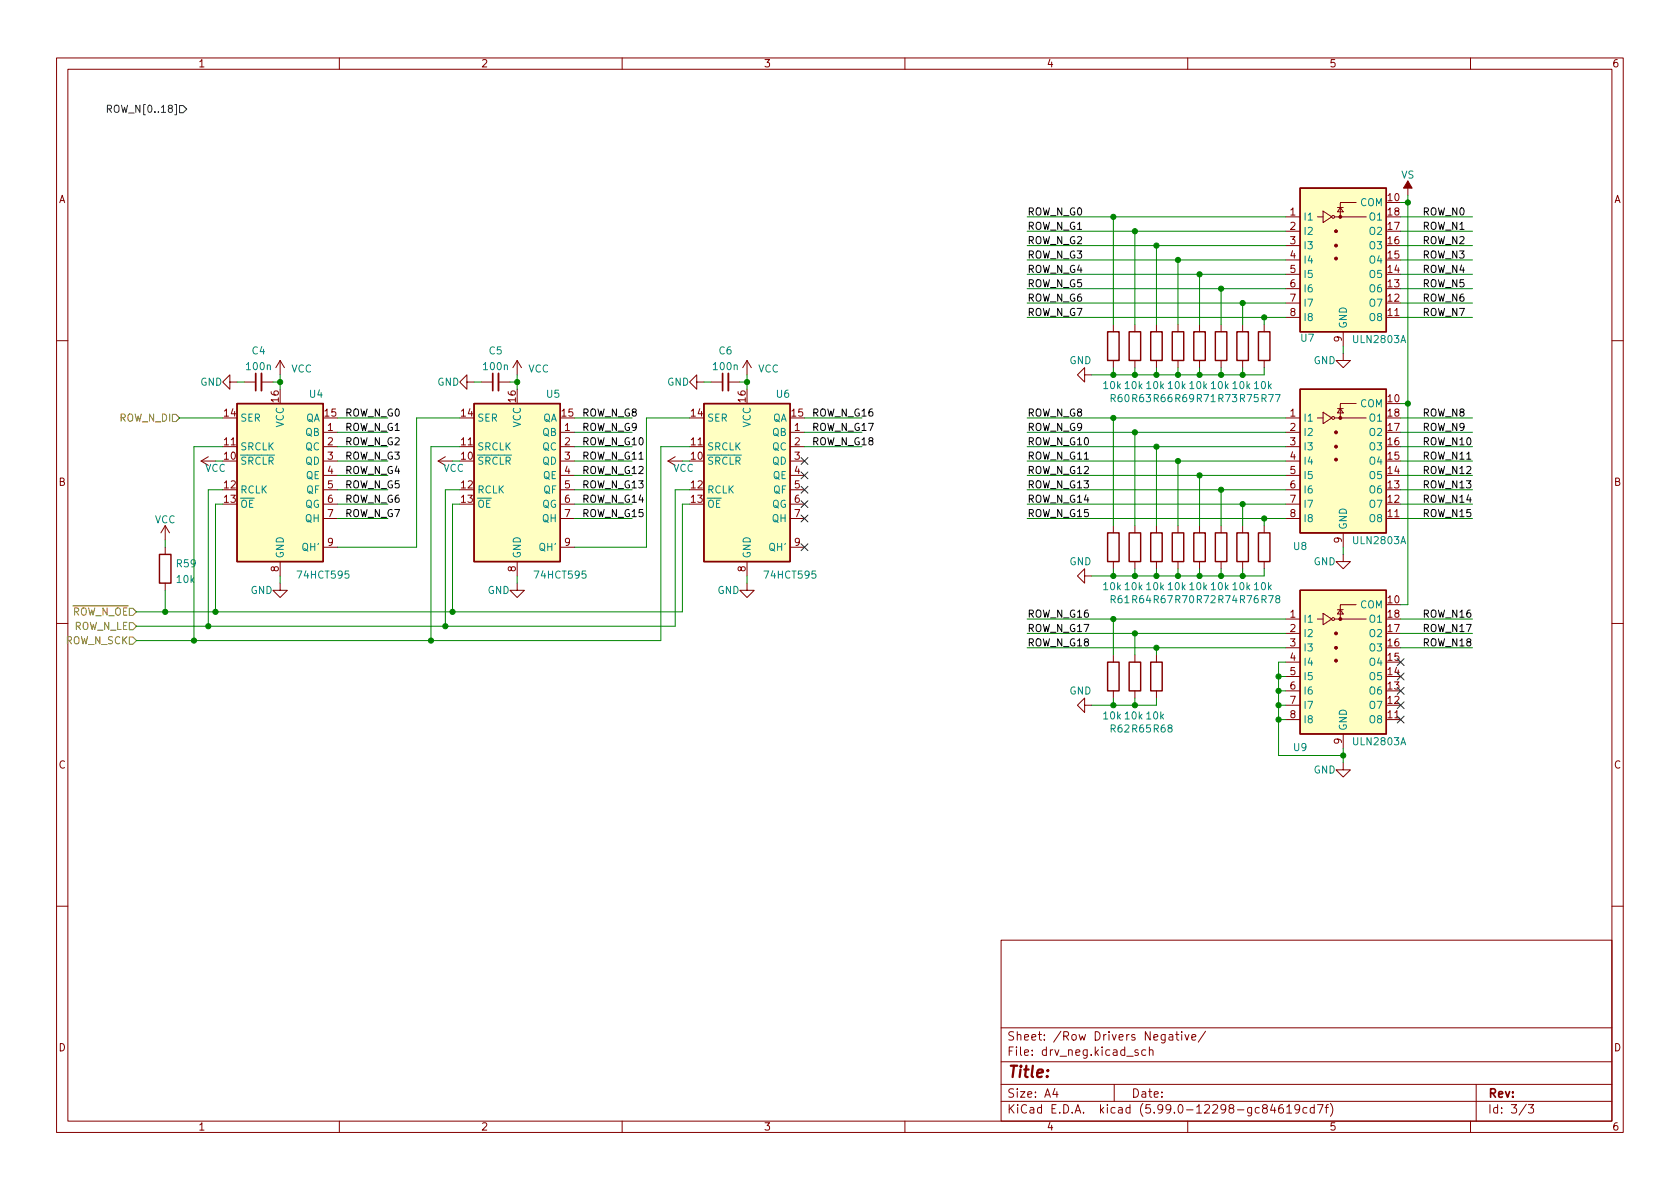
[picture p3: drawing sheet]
<svg xmlns="http://www.w3.org/2000/svg" width="297mm" height="210mm" viewBox="0 0 297 210" stroke-linecap="round" stroke-linejoin="round" font-family="sans-serif">
<g fill="none" stroke="#840000" stroke-width=".18">
<path d="M10 10.2h277v190.1h-277zM12 12.2h273v186.1h-273zM60 10.2v2M110 10.2v2M160 10.2v2M210 10.2v2M260 10.2v2M227.3 38.3h2.6M232.9 38.3h1M233.9 37.3l1.6 1-1.6 1.1zM236 38.3h5.6M236.5 36.7h1"/>
<path d="M237 36.7l.5 .8h-1zM239.8 35.8h-2.8v2.5M248.9 32v2.5M196.8 57.4v1.3M200.7 57.4v1.3M204.5 57.4v1.3M208.3 57.4v1.3M212.1 57.4v1.3M215.9 57.4v1.3M219.7 57.4v1.3M223.5 57.4v1.3M227.3 56.1h2.6"/>
<path d="M227.3 40.9h2.6M227.3 43.4h2.6M227.3 46h2.6M227.3 48.5h2.6M227.3 51h2.6M227.3 53.6h2.6M237.5 58.7v2.5M245.1 56.1h2.5M10 60.2h2M39.4 79h2.5M40.6 67.6v-1.3l-1.2 1.3 1.2 1.2v-1.2h1.3M43.2 67.6h2"/>
<path d="M46.2 67.6h2.1M49.5 63.7v2.6M49.5 63.7l-.7 1.3M49.5 63.7l.8 1.3M57.1 76.4h2.6M57.1 79h2.6M81.3 79h2.5M82.5 67.6v-1.3l-1.2 1.3 1.2 1.2v-1.2h1.3M85.1 67.6h2M88.1 67.6h2.1M91.4 63.7v2.6M91.4 63.7l-.7 1.3"/>
<path d="M91.4 63.7l.8 1.3M99.1 76.4h2.5M99.1 79h2.5M121.9 79h2.6M123.2 67.6v-1.3l-1.3 1.3 1.3 1.2v-1.2h1.3M125.7 67.6h2.1M128.8 67.6h2M132.1 63.7v2.6M132.1 63.7l-.8 1.3M132.1 63.7l.7 1.3M139.7 76.4h2.5M139.7 79h2.5"/>
<path d="M191.8 66.3v-1.3l-1.3 1.3 1.3 1.3v-1.3h1.2M196.8 63.7v1.3M200.7 63.7v1.3M204.5 63.7v1.3M208.3 63.7v1.3M212.1 63.7v1.3M215.9 63.7v1.3M219.7 63.7v1.3M223.5 63.7v1.3M227.3 76.4h2.6M227.3 79h2.6M227.3 73.9h2.6"/>
<path d="M232.9 73.9h1M233.9 72.9l1.6 1-1.6 1zM236 73.9h5.6M236.5 72.3h1M237 72.3l.5 .7h-1zM237.5 62.5v1.2h1.3l-1.3 1.3-1.3-1.3h1.3M239.8 71.4h-2.8v2.5M285 60.2h2M29.2 93l-.8 1.2M29.2 93v2.5M29.2 96.8v1.2M29.2 93l.8 1.2"/>
<path d="M35.6 81.5h2.5M35.6 81.5l1.2 .8M36.8 80.8l-1.2 .7M49.5 99.3v2.5M57.1 81.5h2.6M57.1 84.1h2.6M57.1 86.6h2.6M57.1 89.1h2.6M57.1 91.7h2.6M57.1 96.8h2.6M77.5 81.5h2.5M77.5 81.5l1.2 .8"/>
<path d="M78.7 80.8l-1.2 .7M91.4 99.3v2.5M99.1 81.5h2.5M99.1 84.1h2.5M99.1 86.6h2.5M99.1 89.1h2.5M99.1 91.7h2.5M99.1 96.8h2.5M118.1 81.5h2.5M118.1 81.5l1.3 .8M119.4 80.8l-1.3 .7M132.1 99.3v2.5"/>
<path d="M139.7 81.5h2.5M139.7 84.1h2.5M139.7 86.6h2.5M139.7 89.1h2.5M139.7 91.7h2.5M139.7 96.8h2.5M196.8 93v1.2M196.8 99.3v1.3M200.7 93v1.2M200.7 99.3v1.3M204.5 93v1.2M204.5 99.3v1.3"/>
<path d="M208.3 93v1.2M208.3 99.3v1.3M212.1 93v1.2M212.1 99.3v1.3M215.9 93v1.2M215.9 99.3v1.3M219.7 93v1.2M219.7 99.3v1.3M223.5 93v1.2M223.5 99.3v1.3M227.3 81.5h2.6M227.3 84.1h2.6"/>
<path d="M227.3 86.6h2.6M227.3 89.1h2.6M227.3 91.7h2.6M237.5 98v1.3h1.3l-1.3 1.3-1.3-1.3h1.3M237.5 94.2v2.6M245.1 91.7h2.5M10 110.2h2M29.2 103.1v1.3M49.5 103.1v1.3h1.3l-1.3 1.3-1.2-1.3h1.2M91.4 103.1v1.3h1.3l-1.3 1.3-1.2-1.3h1.2M132.1 103.1v1.3h1.2l-1.2 1.3-1.3-1.3h1.3M191.8 101.8v-1.2l-1.3 1.2 1.3 1.3v-1.3h1.2"/>
<path d="M196.8 115.8v1.3M200.7 115.8v1.3M204.5 115.8v1.3M227.3 109.5h2.6M227.3 112h2.6M227.3 114.5h2.6M227.3 117.1h2.6M227.3 119.6h2.6M232.9 109.5h1M233.9 108.5l1.6 1-1.6 1zM236 109.5h5.6M236.5 107.8h1"/>
<path d="M237 107.8l.5 .8h-1zM239.8 106.9h-2.8v2.6M285 110.2h2M191.8 124.7v-1.3l-1.3 1.3 1.3 1.3v-1.3h1.2M196.8 122.2v1.2M200.7 122.2v1.2M204.5 122.2v1.2M227.3 127.2h2.6M227.3 122.2h2.6M227.3 124.7h2.6M237.5 134.9v1.2h1.3l-1.3 1.3-1.3-1.3h1.3M237.5 129.8v2.5"/>
<path d="M245.1 127.2h2.5M10 160.2h2M177 166.3h108v32h-108zM285 160.2h2M60 198.3v2M110 198.3v2M160 198.3v2M177 194.8h108M177 191.8h108M177 187.8h108M177 181.8h108M186.5 192.5l-.4 1h1"/>
<path d="M186.9 193v1M197 191.8v3M201.2 185.7l-.3-.1-.3 .2 .1 .3 .5 .1v.4h-.6M202.6 185.7l-.5-.1-.2 .3v.4l.1 .3h.6M203.2 185.8l.2-.2 .4 .1 .1 .9M203.2 185.1v1.5M206.7 183h.6l.1 .9M207.4 183.3l-.5 .1a.29 .29 0 0 0-.3 .2 .29 .29 0 0 0 .3 .3h.5M207.9 182.9h.5M208.1 182.4v1.3l.3 .2M208.9 182.4v.2M208.9 182.9v1"/>
<path d="M209.5 182.9l.4 1 .3-1M210 198.3v2M210.7 183.4l.7-.1v-.3l-.5-.1-.2 .2 .1 .8h.6M213.1 182.4l-1.2 1.9M223.5 196l-.3-.3 .1-.2 .2-.2 .4 .1 .2 .2-.1 .2-.6 .2-.2 .3 .1 .4 .2 .1h.4l.2-.3-.1-.4-.2-.1M225 195.3l-.4 1h1M225.4 195.8v1M226.8 195.3a.59 .59 0 0 0-.7 .7v.5l.1 .3h.4l.3-.1v-.5l-.1-.2-.4-.1-.3 .3M227.5 195.8l.4-.5v1.5M227.5 196.8h.9M229.8 196l-.3 .3-.4-.1-.2-.2 .2-.6 .4-.1 .2 .2a.99 .99 0 0 1-.3 1.3h-.3M231.1 195.9l-.5-.1-.2 .3v.4l.1 .3h.6"/>
<path d="M232.4 195.9l-.5-.1-.3 .3v.4l.2 .3h.6M232.4 195.3v1.5M232.9 195.3h1l-.6 1.5M234.3 195.8h.6M234.9 195.3l-.4 .2v1.3M235.2 195.1a1.72 1.72 0 0 1 0 2.3M260 198.3v2M261 191.8v6.5M269.9 195.3l-1.3 1.9M270.2 195.3h1l-.6 .6 .5 .1v.7l-.2 .1h-.5l-.2-.1"/>
<circle cx="235.7" cy="38.3" r=".25"/>
<circle cx="235.7" cy="73.9" r=".25"/>
<circle cx="235.7" cy="109.5" r=".25"/>
</g>
<g fill="#ffffc2" stroke="#ffffc2" stroke-width=".18">
<path d="M124.5 71.4h15.2v27.9h-15.2z"/>
<path d="M83.8 71.4h15.3v27.9h-15.3z"/>
<path d="M229.9 33.3h15.2v25.4h-15.2z"/>
<path d="M41.9 71.4h15.2v27.9h-15.2z"/>
<path d="M229.9 68.8h15.2v25.4h-15.2z"/>
<path d="M229.9 104.4h15.2v25.4h-15.2z"/>
</g>
<g fill="none" stroke="#840000" stroke-width=".25">
<path d="M229.9 33.3h15.2v25.4h-15.2zM195.8 58.7h2.1v5h-2.1zM199.6 58.7h2.1v5h-2.1zM203.5 58.7h2v5h-2zM207.3 58.7h2v5h-2zM211.1 58.7h2v5h-2zM214.9 58.7h2v5h-2zM218.7 58.7h2v5h-2zM222.5 58.7h2v5h-2zM41.9 71.4h15.2v27.9h-15.2zM83.8 71.4h15.3v27.9h-15.3zM124.5 71.4h15.2v27.9h-15.2z"/>
<path d="M229.9 68.8h15.2v25.4h-15.2zM28.2 98h2v5.1h-2zM195.8 94.2h2.1v5.1h-2.1zM199.6 94.2h2.1v5.1h-2.1zM203.5 94.2h2v5.1h-2zM207.3 94.2h2v5.1h-2zM211.1 94.2h2v5.1h-2zM214.9 94.2h2v5.1h-2zM218.7 94.2h2v5.1h-2zM222.5 94.2h2v5.1h-2zM195.8 117.1h2.1v5.1h-2.1zM199.6 117.1h2.1v5.1h-2.1z"/>
<path d="M203.5 117.1h2v5.1h-2zM229.9 104.4h15.2v25.4h-15.2z"/>
</g>
<g fill="#840000" stroke="#840000" stroke-width=".18">
<path d="M248.9 32l.8 1.3h-1.5z"/>
<circle cx="236.2" cy="45.7" r=".25"/>
<circle cx="236.2" cy="43.4" r=".25"/>
<circle cx="236.2" cy="40.9" r=".25"/>
<circle cx="237" cy="38.3" r=".25"/>
<circle cx="236.2" cy="81.3" r=".25"/>
<circle cx="236.2" cy="79" r=".25"/>
<circle cx="236.2" cy="76.4" r=".25"/>
<circle cx="237" cy="73.9" r=".25"/>
<circle cx="236.2" cy="116.8" r=".25"/>
<circle cx="236.2" cy="114.5" r=".25"/>
<circle cx="236.2" cy="112" r=".25"/>
<circle cx="237" cy="109.5" r=".25"/>
</g>
<path d="M46.2 66v3.1M88.1 66v3.1M128.8 66v3.1" fill="none" stroke="#840000" stroke-width=".33"/>
<path d="M45.2 66v3.1M87.1 66v3.1M127.8 66v3.1" fill="none" stroke="#840000" stroke-width=".3"/>
<g fill="none" stroke="#000084" stroke-width=".18">
<path d="M19 19.3l.6-.1 .1-.2v-.3l-.7-.1v1.3M19.3 19.3l.4 .6M31.7 18.7h.7l.6 .6-.6 .6h-.7zM141.6 80.9l1.2 1.2M141.6 83.5l1.2 1.2M141.6 86l1.2 1.2M141.6 88.5l1.2 1.3M141.6 91.1l1.2 1.2M141.6 96.2l1.2 1.2M142.8 80.9l-1.2 1.2M142.8 83.5l-1.2 1.2M142.8 86l-1.2 1.2"/>
<path d="M142.8 88.5l-1.2 1.3M142.8 91.1l-1.2 1.2M142.8 96.2l-1.2 1.2M247 119l1.3 1.2M247 116.5l1.3 1.2M248.3 119l-1.3 1.2M248.3 116.5l-1.3 1.2M247 121.6l1.3 1.2M247 124.1l1.3 1.2M247 126.6l1.3 1.3M248.3 121.6l-1.3 1.2M248.3 124.1l-1.3 1.2"/>
<path d="M248.3 126.6l-1.3 1.3"/>
</g>
<path d="M30.5 73.3h.6l.6 .6-.6 .6h-.6zM22.9 112.6h.6l.6 .7-.6 .6h-.6zM22.9 110.1h.6l.6 .6-.6 .7h-.6z" fill="none" stroke="#848400" stroke-width=".18"/>
<g fill="none" stroke="#008400" stroke-width=".18">
<path d="M181.6 38.3h45.7M196.8 38.3v19.1M247.6 38.3h12.7M247.6 35.8h1.3M248.9 34.5v72.4h-1.3M181.6 46h45.7M181.6 48.5h45.7M181.6 40.9h45.7M181.6 43.4h45.7M181.6 53.6h45.7M181.6 51h45.7M181.6 56.1h45.7"/>
<path d="M200.7 40.9v16.5M204.5 43.4v14M208.3 46v11.4M212.1 48.5v8.9M215.9 51v6.4M219.7 53.6v3.8M223.5 56.1v1.3M247.6 46h12.7M247.6 48.5h12.7M247.6 40.9h12.7M247.6 43.4h12.7M247.6 53.6h12.7"/>
<path d="M247.6 51h12.7M247.6 56.1h12.7M31.7 73.9h7.7M39.4 79h-5.1v34.3M41.9 67.6h1.3M48.3 67.6h1.2M49.5 66.3v2.5M59.7 76.4h8.9M59.7 79h8.9M59.7 73.9h8.9M81.3 79h-5.1v34.3M81.3 73.9h-7.6v22.9h-14"/>
<path d="M83.8 67.6h1.3M90.2 67.6h1.2M91.4 66.3v2.5M101.6 76.4h10.2M101.6 79h10.2M101.6 73.9h10.2M121.9 79h-5.1v34.3h-92.7M121.9 73.9h-7.6v22.9h-12.7M124.5 67.6h1.2M130.8 67.6h1.3M132.1 66.3v2.5M142.2 76.4h10.2"/>
<path d="M142.2 79h10.2M142.2 73.9h10.2M181.6 76.4h45.7M181.6 79h45.7M181.6 73.9h45.7M196.8 65v1.3M196.8 73.9v19.1M200.7 65v1.3M200.7 76.4v16.6M204.5 65v1.3M204.5 79v14M208.3 65v1.3"/>
<path d="M212.1 65v1.3M215.9 65v1.3M219.7 65v1.3M223.5 65v1.3h-30.5M237.5 61.2v1.3M247.6 76.4h12.7M247.6 79h12.7M247.6 73.9h12.7M247.6 71.4h1.3M29.2 95.5v1.3M39.4 89.1h-1.3v19.1M39.4 86.6h-2.6v24.1"/>
<path d="M59.7 91.7h8.9M59.7 89.1h8.9M59.7 86.6h8.9M59.7 84.1h8.9M59.7 81.5h8.9M81.3 89.1h-1.3v19.1M81.3 86.6h-2.6v24.1M101.6 91.7h10.2M101.6 89.1h10.2M101.6 86.6h10.2M101.6 84.1h10.2M101.6 81.5h10.2"/>
<path d="M121.9 89.1h-1.3v19.1h-96.5M121.9 86.6h-2.5v24.1h-95.3M181.6 91.7h45.7M181.6 89.1h45.7M181.6 86.6h45.7M181.6 84.1h45.7M181.6 81.5h45.7M208.3 81.5v11.5M212.1 84.1v8.9M215.9 86.6v6.4M219.7 89.1v3.9M223.5 91.7v1.3"/>
<path d="M237.5 96.8v1.2M247.6 91.7h12.7M247.6 89.1h12.7M247.6 86.6h12.7M247.6 84.1h12.7M247.6 81.5h12.7M29.2 104.4v3.8M49.5 101.8v1.3M91.4 101.8v1.3M132.1 101.8v1.3M181.6 109.5h45.7M181.6 112h45.7"/>
<path d="M181.6 114.5h45.7M196.8 100.6v1.2M196.8 109.5v6.3M200.7 100.6v1.2M200.7 112v3.8M204.5 100.6v1.2M204.5 114.5v1.3M208.3 100.6v1.2M212.1 100.6v1.2M215.9 100.6v1.2M219.7 100.6v1.2M223.5 100.6v1.2h-30.5"/>
<path d="M226.1 119.6h1.2M227.3 117.1h-1.2v16.5h11.4M247.6 109.5h12.7M247.6 112h12.7M247.6 114.5h12.7M196.8 123.4v1.3M200.7 123.4v1.3M204.5 123.4v1.3h-11.5M226.1 124.7h1.2M226.1 127.2h1.2M226.1 122.2h1.2M237.5 132.3v2.6"/>
</g>
<g fill="#008400" stroke="#008400" stroke-width=".18">
<circle cx="76.2" cy="113.3" r=".46"/>
<circle cx="78.7" cy="110.7" r=".46"/>
<circle cx="80" cy="108.2" r=".46"/>
<circle cx="91.4" cy="67.6" r=".46"/>
<circle cx="36.8" cy="110.7" r=".46"/>
<circle cx="38.1" cy="108.2" r=".46"/>
<circle cx="29.2" cy="108.2" r=".46"/>
<circle cx="34.3" cy="113.3" r=".46"/>
<circle cx="196.8" cy="101.8" r=".46"/>
<circle cx="196.8" cy="109.5" r=".46"/>
<circle cx="196.8" cy="124.7" r=".46"/>
<circle cx="200.7" cy="112" r=".46"/>
<circle cx="200.7" cy="124.7" r=".46"/>
<circle cx="204.5" cy="114.5" r=".46"/>
<circle cx="200.7" cy="101.8" r=".46"/>
<circle cx="204.5" cy="101.8" r=".46"/>
<circle cx="208.3" cy="101.8" r=".46"/>
<circle cx="212.1" cy="101.8" r=".46"/>
<circle cx="215.9" cy="101.8" r=".46"/>
<circle cx="132.1" cy="67.6" r=".46"/>
<circle cx="49.5" cy="67.6" r=".46"/>
<circle cx="219.7" cy="101.8" r=".46"/>
<circle cx="226.1" cy="119.6" r=".46"/>
<circle cx="226.1" cy="122.2" r=".46"/>
<circle cx="212.1" cy="66.3" r=".46"/>
<circle cx="215.9" cy="66.3" r=".46"/>
<circle cx="219.7" cy="66.3" r=".46"/>
<circle cx="215.9" cy="51" r=".46"/>
<circle cx="219.7" cy="53.6" r=".46"/>
<circle cx="223.5" cy="56.1" r=".46"/>
<circle cx="208.3" cy="46" r=".46"/>
<circle cx="212.1" cy="48.5" r=".46"/>
<circle cx="208.3" cy="66.3" r=".46"/>
<circle cx="248.9" cy="71.4" r=".46"/>
<circle cx="200.7" cy="40.9" r=".46"/>
<circle cx="204.5" cy="43.4" r=".46"/>
<circle cx="196.8" cy="38.3" r=".46"/>
<circle cx="248.9" cy="35.8" r=".46"/>
<circle cx="200.7" cy="76.4" r=".46"/>
<circle cx="204.5" cy="79" r=".46"/>
<circle cx="219.7" cy="89.1" r=".46"/>
<circle cx="223.5" cy="91.7" r=".46"/>
<circle cx="208.3" cy="81.5" r=".46"/>
<circle cx="212.1" cy="84.1" r=".46"/>
<circle cx="215.9" cy="86.6" r=".46"/>
<circle cx="196.8" cy="73.9" r=".46"/>
<circle cx="226.1" cy="124.7" r=".46"/>
<circle cx="226.1" cy="127.2" r=".46"/>
<circle cx="237.5" cy="133.6" r=".46"/>
<circle cx="196.8" cy="66.3" r=".46"/>
<circle cx="200.7" cy="66.3" r=".46"/>
<circle cx="204.5" cy="66.3" r=".46"/>
</g>
<text font-size="2.8" fill="#840000" x="178" y="190.6">Title:</text>
<g font-size="2.1" fill="#840000">
<text x="178" y="184">Sheet: /Row Drivers Negative/</text>
<text x="178" y="186.7">File: drv_neg.kicad_sch</text>
<text x="178" y="196.9">KiCad E.D.A. kicad (5.99.0-12298-gc84619cd7f)</text>
<text x="178" y="194.1">Size: A4</text>
<text x="200" y="194.1">Date:</text>
<text x="263" y="194.1">Rev:</text>
<text x="263" y="196.9">Id: 3/3</text>
</g>
<g font-size="1.8" fill="#840000">
<text x="35" y="11.9">1</text>
<text x="85" y="11.9">2</text>
<text x="135" y="11.9">3</text>
<text x="185" y="11.9">4</text>
<text x="235" y="11.9">5</text>
<text x="285" y="11.9">6</text>
<text x="10.3" y="35.9">A</text>
<text x="245.4" y="35.6">10</text>
<text x="285.3" y="35.9">A</text>
<text x="228.1" y="38.1">1</text>
<text x="228.1" y="40.6">2</text>
<text x="245.4" y="40.6">17</text>
<text x="245.4" y="38.1">18</text>
<text x="228.1" y="43.2">3</text>
<text x="228.1" y="45.7">4</text>
<text x="245.4" y="45.7">15</text>
<text x="245.4" y="43.2">16</text>
<text x="228.1" y="48.3">5</text>
<text x="228.1" y="50.8">6</text>
<text x="228.1" y="53.3">7</text>
<text x="245.4" y="53.3">12</text>
<text x="245.4" y="50.8">13</text>
<text x="245.4" y="48.3">14</text>
<text x="228.1" y="55.9">8</text>
<text x="245.4" y="55.9">11</text>
<text x="237.2" y="60.4" transform="rotate(-90 237.2 60.4)">9</text>
<text x="49.3" y="71.1" transform="rotate(-90 49.3 71.1)">16</text>
<text x="91.2" y="71.1" transform="rotate(-90 91.2 71.1)">16</text>
<text x="131.8" y="71.1" transform="rotate(-90 131.8 71.1)">16</text>
<text x="245.4" y="71.1">10</text>
<text x="39.7" y="73.7">14</text>
<text x="57.4" y="73.7">15</text>
<text x="57.9" y="76.2">1</text>
<text x="81.6" y="73.7">14</text>
<text x="99.3" y="73.7">15</text>
<text x="99.8" y="76.2">1</text>
<text x="122.2" y="73.7">14</text>
<text x="140" y="73.7">15</text>
<text x="140.5" y="76.2">1</text>
<text x="228.1" y="73.7">1</text>
<text x="228.1" y="76.2">2</text>
<text x="245.4" y="76.2">17</text>
<text x="245.4" y="73.7">18</text>
<text x="39.7" y="81.3">10</text>
<text x="39.7" y="78.7">11</text>
<text x="57.9" y="78.7">2</text>
<text x="57.9" y="81.3">3</text>
<text x="57.9" y="83.8">4</text>
<text x="81.6" y="81.3">10</text>
<text x="81.6" y="78.7">11</text>
<text x="99.8" y="78.7">2</text>
<text x="99.8" y="81.3">3</text>
<text x="99.8" y="83.8">4</text>
<text x="122.2" y="81.3">10</text>
<text x="122.2" y="78.7">11</text>
<text x="140.5" y="78.7">2</text>
<text x="140.5" y="81.3">3</text>
<text x="140.5" y="83.8">4</text>
<text x="228.1" y="78.7">3</text>
<text x="228.1" y="81.3">4</text>
<text x="228.1" y="83.8">5</text>
<text x="245.4" y="83.8">14</text>
<text x="245.4" y="81.3">15</text>
<text x="245.4" y="78.7">16</text>
<text x="10.3" y="85.9">B</text>
<text x="39.7" y="86.4">12</text>
<text x="39.7" y="88.9">13</text>
<text x="57.9" y="86.4">5</text>
<text x="57.9" y="88.9">6</text>
<text x="81.6" y="86.4">12</text>
<text x="81.6" y="88.9">13</text>
<text x="99.8" y="86.4">5</text>
<text x="99.8" y="88.9">6</text>
<text x="122.2" y="86.4">12</text>
<text x="122.2" y="88.9">13</text>
<text x="140.5" y="86.4">5</text>
<text x="140.5" y="88.9">6</text>
<text x="228.1" y="86.4">6</text>
<text x="228.1" y="88.9">7</text>
<text x="245.4" y="88.9">12</text>
<text x="245.4" y="86.4">13</text>
<text x="285.3" y="85.9">B</text>
<text x="57.9" y="91.4">7</text>
<text x="99.8" y="91.4">7</text>
<text x="140.5" y="91.4">7</text>
<text x="228.1" y="91.4">8</text>
<text x="237.2" y="96" transform="rotate(-90 237.2 96)">9</text>
<text x="245.4" y="91.4">11</text>
<text x="49.3" y="101.1" transform="rotate(-90 49.3 101.1)">8</text>
<text x="57.9" y="96.5">9</text>
<text x="91.2" y="101.1" transform="rotate(-90 91.2 101.1)">8</text>
<text x="99.8" y="96.5">9</text>
<text x="131.8" y="101.1" transform="rotate(-90 131.8 101.1)">8</text>
<text x="140.5" y="96.5">9</text>
<text x="245.4" y="106.7">10</text>
<text x="228.1" y="109.2">1</text>
<text x="228.1" y="111.8">2</text>
<text x="245.4" y="111.8">17</text>
<text x="245.4" y="109.2">18</text>
<text x="228.1" y="114.3">3</text>
<text x="228.1" y="116.8">4</text>
<text x="228.1" y="119.4">5</text>
<text x="245.4" y="119.4">14</text>
<text x="245.4" y="116.8">15</text>
<text x="245.4" y="114.3">16</text>
<text x="228.1" y="121.9">6</text>
<text x="228.1" y="124.5">7</text>
<text x="245.4" y="124.5">12</text>
<text x="245.4" y="121.9">13</text>
<text x="228.1" y="127">8</text>
<text x="237.2" y="131.6" transform="rotate(-90 237.2 131.6)">9</text>
<text x="245.4" y="127">11</text>
<text x="10.3" y="135.9">C</text>
<text x="285.3" y="135.9">C</text>
<text x="10.3" y="185.9">D</text>
<text x="285.3" y="185.9">D</text>
<text x="35" y="199.9">1</text>
<text x="85" y="199.9">2</text>
<text x="135" y="199.9">3</text>
<text x="185" y="199.9">4</text>
<text x="235" y="199.9">5</text>
<text x="285" y="199.9">6</text>
</g>
<text font-size="1.8" fill="#000084" x="20" y="19.9">ROW_N[0..18]</text>
<g font-size="1.8" fill="#008484">
<text x="247.7" y="31.6">VS</text>
<text x="230.4" y="39">I1</text>
<text x="230.4" y="41.5">I2</text>
<text x="240.5" y="36.4">COM</text>
<text x="242.2" y="41.5">O2</text>
<text x="242.2" y="39">O1</text>
<text x="230.4" y="44.1">I3</text>
<text x="230.4" y="46.6">I4</text>
<text x="242.2" y="46.6">O4</text>
<text x="242.2" y="44.1">O3</text>
<text x="230.4" y="49.1">I5</text>
<text x="230.4" y="51.7">I6</text>
<text x="242.2" y="51.7">O6</text>
<text x="242.2" y="49.1">O5</text>
<text x="230.4" y="54.2">I7</text>
<text x="230.4" y="56.8">I8</text>
<text x="238.1" y="58.2" transform="rotate(-90 238.1 58.2)">GND</text>
<text x="242.2" y="56.8">O8</text>
<text x="242.2" y="54.2">O7</text>
<text x="43.7" y="65.4">100n</text>
<text x="44.6" y="62.7">C4</text>
<text x="51.5" y="65.9">VCC</text>
<text x="85.6" y="65.4">100n</text>
<text x="86.5" y="62.7">C5</text>
<text x="93.4" y="65.9">VCC</text>
<text x="126.3" y="65.4">100n</text>
<text x="127.1" y="62.7">C6</text>
<text x="134" y="65.9">VCC</text>
<text x="189.1" y="64.4">GND</text>
<text x="230" y="60.4">U7</text>
<text x="232.2" y="64.4">GND</text>
<text x="239.4" y="60.7">ULN2803A</text>
<text x="35.4" y="68.2">GND</text>
<text x="54.7" y="70.3">U4</text>
<text x="77.3" y="68.2">GND</text>
<text x="96.7" y="70.3">U5</text>
<text x="117.9" y="68.2">GND</text>
<text x="137.3" y="70.3">U6</text>
<text x="195.1" y="68.8">10k 10k 10k 10k 10k 10k 10k 10k</text>
<text x="196.4" y="71.1">R60 R63 R66 R69 R71 R73 R75 R77</text>
<text x="42.4" y="74.5">SER</text>
<text x="50.2" y="75.6" transform="rotate(-90 50.2 75.6)">VCC</text>
<text x="54" y="77.1">QB</text>
<text x="54" y="74.5">QA</text>
<text x="84.3" y="74.5">SER</text>
<text x="92.1" y="75.6" transform="rotate(-90 92.1 75.6)">VCC</text>
<text x="95.9" y="77.1">QB</text>
<text x="95.9" y="74.5">QA</text>
<text x="125" y="74.5">SER</text>
<text x="132.7" y="75.6" transform="rotate(-90 132.7 75.6)">VCC</text>
<text x="136.5" y="77.1">QB</text>
<text x="136.5" y="74.5">QA</text>
<text x="230.4" y="74.5">I1</text>
<text x="230.4" y="77.1">I2</text>
<text x="240.5" y="72">COM</text>
<text x="242.2" y="77.1">O2</text>
<text x="242.2" y="74.5">O1</text>
<text x="42.4" y="82.2">~{SRCLR}</text>
<text x="42.4" y="79.6">SRCLK</text>
<text x="54" y="79.6">QC</text>
<text x="54" y="82.2">QD</text>
<text x="84.3" y="82.2">~{SRCLR}</text>
<text x="84.3" y="79.6">SRCLK</text>
<text x="95.9" y="79.6">QC</text>
<text x="95.9" y="82.2">QD</text>
<text x="125" y="82.2">~{SRCLR}</text>
<text x="125" y="79.6">SRCLK</text>
<text x="136.5" y="79.6">QC</text>
<text x="136.5" y="82.2">QD</text>
<text x="230.4" y="79.6">I3</text>
<text x="230.4" y="82.2">I4</text>
<text x="242.2" y="82.2">O4</text>
<text x="242.2" y="79.6">O3</text>
<text x="42.4" y="87.2">RCLK</text>
<text x="42.4" y="89.8">~{OE}</text>
<text x="53.9" y="89.8">QG</text>
<text x="54.1" y="84.7">QE</text>
<text x="54.2" y="87.2">QF</text>
<text x="84.3" y="87.2">RCLK</text>
<text x="84.3" y="89.8">~{OE}</text>
<text x="95.8" y="89.8">QG</text>
<text x="96" y="84.7">QE</text>
<text x="96.1" y="87.2">QF</text>
<text x="125" y="87.2">RCLK</text>
<text x="125" y="89.8">~{OE}</text>
<text x="136.4" y="89.8">QG</text>
<text x="136.6" y="84.7">QE</text>
<text x="136.7" y="87.2">QF</text>
<text x="230.4" y="84.7">I5</text>
<text x="230.4" y="87.2">I6</text>
<text x="230.4" y="89.8">I7</text>
<text x="242.2" y="89.8">O7</text>
<text x="242.2" y="87.2">O6</text>
<text x="242.2" y="84.7">O5</text>
<text x="27.3" y="92.5">VCC</text>
<text x="54" y="92.3">QH</text>
<text x="95.9" y="92.3">QH</text>
<text x="136.5" y="92.3">QH</text>
<text x="230.4" y="92.3">I8</text>
<text x="238.1" y="93.7" transform="rotate(-90 238.1 93.7)">GND</text>
<text x="242.2" y="92.3">O8</text>
<text x="31.3" y="100.3">R59</text>
<text x="50.2" y="98.8" transform="rotate(-90 50.2 98.8)">GND</text>
<text x="53.6" y="97.4">QH'</text>
<text x="92.1" y="98.8" transform="rotate(-90 92.1 98.8)">GND</text>
<text x="95.5" y="97.4">QH'</text>
<text x="132.7" y="98.8" transform="rotate(-90 132.7 98.8)">GND</text>
<text x="136.1" y="97.4">QH'</text>
<text x="189.1" y="99.9">GND</text>
<text x="228.7" y="97.2">U8</text>
<text x="232.2" y="99.9">GND</text>
<text x="239.4" y="96.2">ULN2803A</text>
<text x="31.3" y="103.1">10k</text>
<text x="44.3" y="105">GND</text>
<text x="52.9" y="102.3">74HCT595</text>
<text x="86.2" y="105">GND</text>
<text x="94.8" y="102.3">74HCT595</text>
<text x="126.8" y="105">GND</text>
<text x="135.4" y="102.3">74HCT595</text>
<text x="195.1" y="104.4">10k 10k 10k 10k 10k 10k 10k 10k</text>
<text x="196.4" y="106.7">R61 R64 R67 R70 R72 R74 R76 R78</text>
<text x="240.5" y="107.6">COM</text>
<text x="230.4" y="110.1">I1</text>
<text x="230.4" y="112.6">I2</text>
<text x="242.2" y="112.6">O2</text>
<text x="242.2" y="110.1">O1</text>
<text x="230.4" y="115.2">I3</text>
<text x="230.4" y="117.7">I4</text>
<text x="242.2" y="117.7">O4</text>
<text x="242.2" y="115.2">O3</text>
<text x="189.1" y="122.8">GND</text>
<text x="230.4" y="120.3">I5</text>
<text x="230.4" y="122.8">I6</text>
<text x="230.4" y="125.3">I7</text>
<text x="242.2" y="125.3">O7</text>
<text x="242.2" y="122.8">O6</text>
<text x="242.2" y="120.3">O5</text>
<text x="195.1" y="127.2">10k 10k 10k</text>
<text x="196.4" y="129.5">R62 R65 R68</text>
<text x="230.4" y="127.9">I8</text>
<text x="238.1" y="129.3" transform="rotate(-90 238.1 129.3)">GND</text>
<text x="239.4" y="131.8">ULN2803A</text>
<text x="242.2" y="127.9">O8</text>
<text x="228.7" y="132.8">U9</text>
<text x="232.2" y="136.8">GND</text>
</g>
<g font-size="1.8">
<text x="181.6" y="38.1">ROW_N_G0</text>
<text x="181.6" y="40.6">ROW_N_G1</text>
<text x="251.5" y="40.6">ROW_N1</text>
<text x="251.5" y="38.1">ROW_N0</text>
<text x="181.6" y="45.7">ROW_N_G3</text>
<text x="181.6" y="43.2">ROW_N_G2</text>
<text x="251.5" y="43.2">ROW_N2</text>
<text x="251.5" y="45.7">ROW_N3</text>
<text x="181.6" y="53.3">ROW_N_G6</text>
<text x="181.6" y="50.8">ROW_N_G5</text>
<text x="181.6" y="48.2">ROW_N_G4</text>
<text x="251.5" y="50.8">ROW_N5</text>
<text x="251.5" y="53.3">ROW_N6</text>
<text x="251.5" y="48.2">ROW_N4</text>
<text x="181.6" y="55.9">ROW_N_G7</text>
<text x="251.5" y="55.9">ROW_N7</text>
<text x="61" y="76.2">ROW_N_G1</text>
<text x="61" y="73.6">ROW_N_G0</text>
<text x="102.9" y="76.2">ROW_N_G9</text>
<text x="102.9" y="73.6">ROW_N_G8</text>
<text x="143.5" y="73.6">ROW_N_G16</text>
<text x="143.5" y="76.2">ROW_N_G17</text>
<text x="181.6" y="76.2">ROW_N_G9</text>
<text x="181.6" y="73.6">ROW_N_G8</text>
<text x="251.5" y="73.6">ROW_N8</text>
<text x="251.5" y="76.2">ROW_N9</text>
<text x="61" y="83.8">ROW_N_G4</text>
<text x="61" y="81.3">ROW_N_G3</text>
<text x="61" y="78.7">ROW_N_G2</text>
<text x="102.9" y="83.8">ROW_N_G12</text>
<text x="102.9" y="81.3">ROW_N_G11</text>
<text x="102.9" y="78.7">ROW_N_G10</text>
<text x="143.5" y="78.7">ROW_N_G18</text>
<text x="181.6" y="83.8">ROW_N_G12</text>
<text x="181.6" y="81.3">ROW_N_G11</text>
<text x="181.6" y="78.7">ROW_N_G10</text>
<text x="251.5" y="78.7">ROW_N10</text>
<text x="251.5" y="81.3">ROW_N11</text>
<text x="251.5" y="83.8">ROW_N12</text>
<text x="61" y="88.9">ROW_N_G6</text>
<text x="61" y="86.3">ROW_N_G5</text>
<text x="102.9" y="86.3">ROW_N_G13</text>
<text x="102.9" y="88.9">ROW_N_G14</text>
<text x="181.6" y="88.9">ROW_N_G14</text>
<text x="181.6" y="86.3">ROW_N_G13</text>
<text x="251.5" y="86.3">ROW_N13</text>
<text x="251.5" y="88.9">ROW_N14</text>
<text x="61" y="91.4">ROW_N_G7</text>
<text x="102.9" y="91.4">ROW_N_G15</text>
<text x="181.6" y="91.4">ROW_N_G15</text>
<text x="251.5" y="91.4">ROW_N15</text>
<text x="181.6" y="111.7">ROW_N_G17</text>
<text x="181.6" y="109.2">ROW_N_G16</text>
<text x="251.5" y="111.7">ROW_N17</text>
<text x="251.5" y="109.2">ROW_N16</text>
<text x="181.6" y="114.3">ROW_N_G18</text>
<text x="251.5" y="114.3">ROW_N18</text>
</g>
<g font-size="1.8" fill="#848400">
<text x="21" y="74.5">ROW_N_DI</text>
<text x="11.3" y="108.8">~{ROW_N_OE}</text>
<text x="11.5" y="113.9">ROW_N_SCK</text>
<text x="12.9" y="111.4">ROW_N_LE</text>
</g>
<g font-size="1.8" fill="#008400">
<text x="36.2" y="83.4">VCC</text>
<text x="78.3" y="83.4">VCC</text>
<text x="119" y="83.4">VCC</text>
</g>
</svg>
